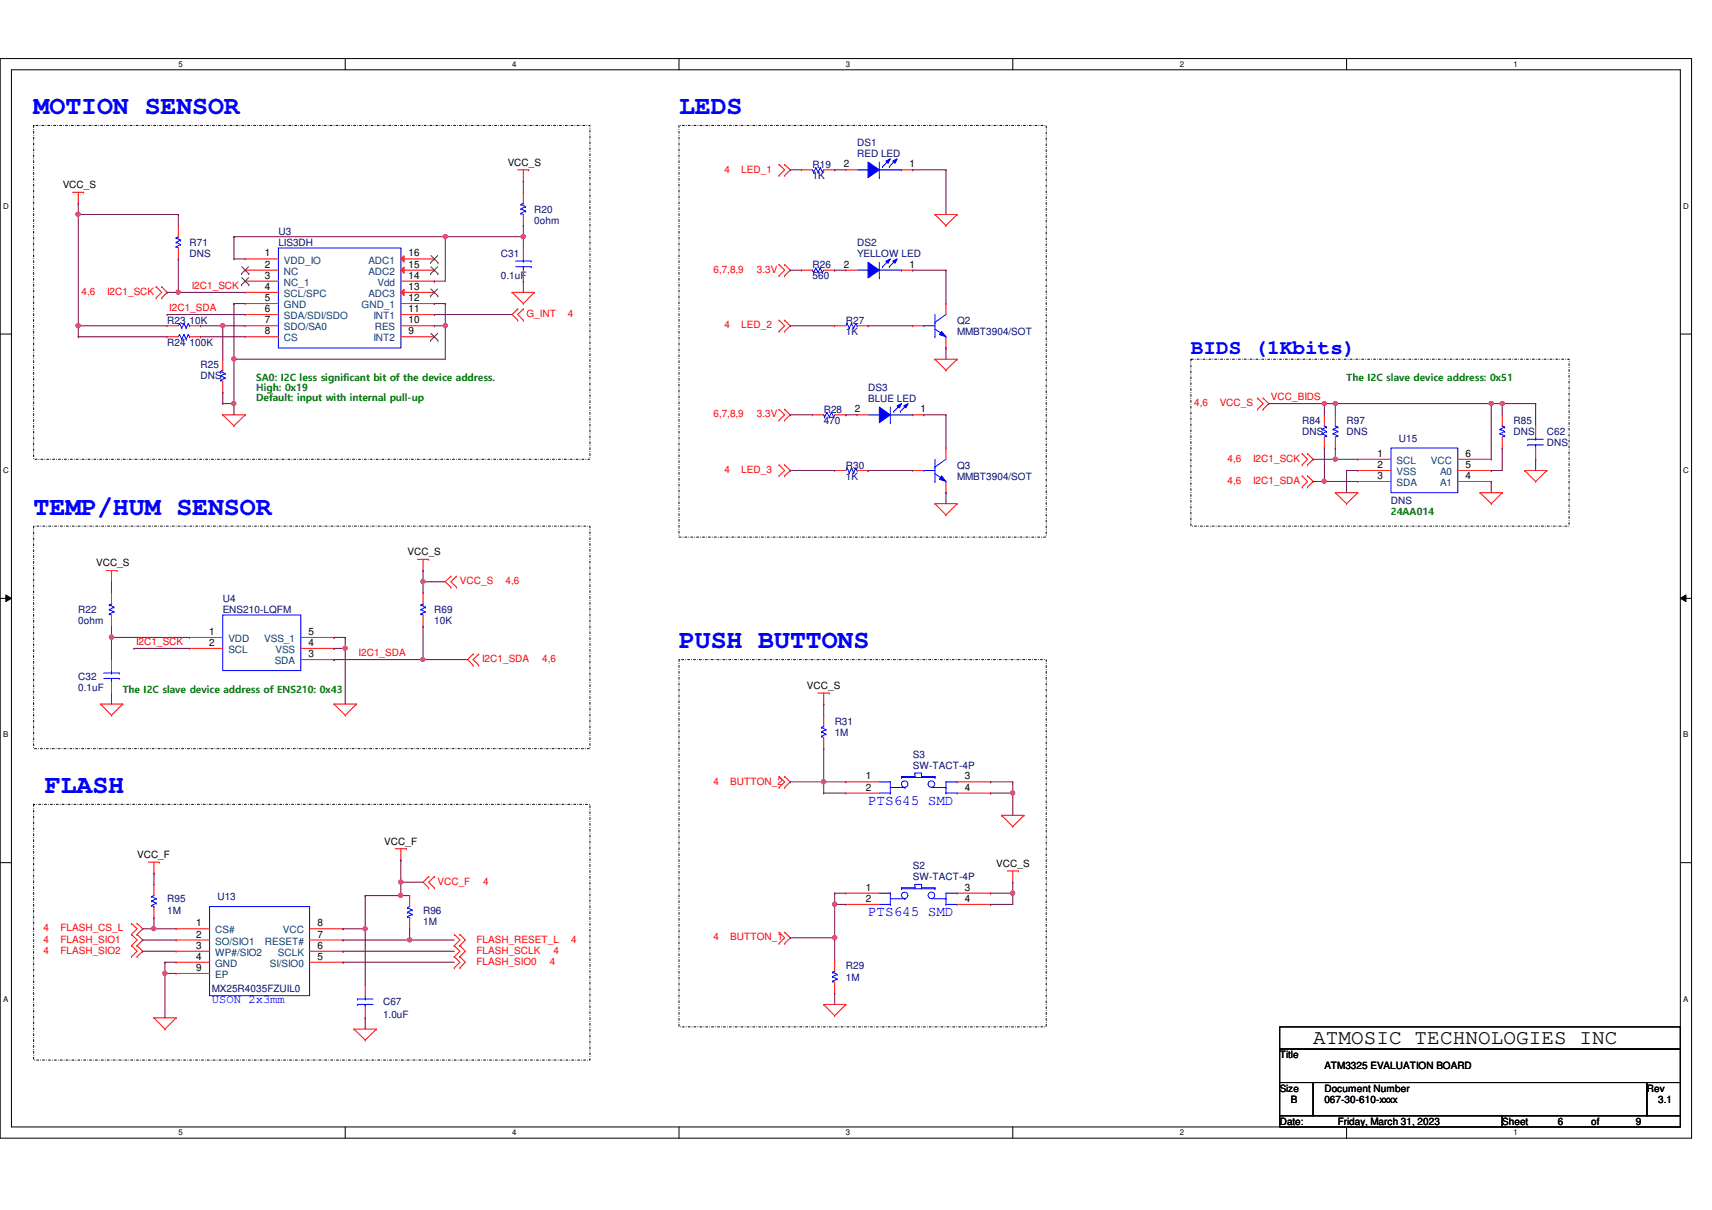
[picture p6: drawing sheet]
<svg xmlns="http://www.w3.org/2000/svg" width="297mm" height="210mm" viewBox="0 0 297 210" stroke-linecap="round" stroke-linejoin="round" font-family="sans-serif">
<path d="M0 10.2h293.5v187.2h-293.5zM2 12.1h289.5v183.4h-289.5z" fill="none" stroke="#000" stroke-width=".17"/>
<g fill="#fff">
<path d="M30.9 10.4h.8v1.5h-.8z"/>
<path d="M30.9 195.7h.8v1.5h-.8z"/>
</g>
<path d="M59.9 10.2v1.9M59.9 195.5v1.9" fill="none" stroke="#000" stroke-width=".17"/>
<g fill="#fff">
<path d="M88.9 10.4h.7v1.5h-.7z"/>
<path d="M88.9 195.7h.7v1.5h-.7z"/>
</g>
<path d="M117.8 10.2v1.9M117.8 195.5v1.9" fill="none" stroke="#000" stroke-width=".17"/>
<g fill="#fff">
<path d="M146.8 10.4h.7v1.5h-.7z"/>
<path d="M146.8 195.7h.7v1.5h-.7z"/>
</g>
<path d="M175.7 10.2v1.9M175.7 195.5v1.9" fill="none" stroke="#000" stroke-width=".17"/>
<g fill="#fff">
<path d="M204.7 10.4h.7v1.5h-.7z"/>
<path d="M204.7 195.7h.7v1.5h-.7z"/>
</g>
<path d="M233.6 10.2v1.9M233.6 195.5v1.9" fill="none" stroke="#000" stroke-width=".17"/>
<g fill="#fff">
<path d="M262.6 10.4h.8v1.5h-.8z"/>
<path d="M262.6 195.7h.8v1.5h-.8z"/>
<path d="M.5 35h1v1.5h-1z"/>
<path d="M292.1 35h.9v1.5h-.9z"/>
<path d="M.5 80.9h1v1.5h-1z"/>
<path d="M292.1 80.9h.9v1.5h-.9z"/>
</g>
<path d="M0 58h2M291.5 58h2" fill="none" stroke="#000" stroke-width=".17"/>
<g fill="#fff">
<path d="M.5 126.7h.9v1.5h-.9z"/>
<path d="M292.1 126.7h.8v1.5h-.8z"/>
</g>
<path d="M0 103.8h2M1 103.2l1 .6-1 .6zM291.5 103.8l1-.6v1.2zM291.5 103.8h2" fill="none" stroke="#000" stroke-width=".17"/>
<path d="M1 103.2l1 .6-1 .6zM291.5 103.8l1-.6v1.2z" fill="#000"/>
<g fill="#fff">
<path d="M.5 172.6h.9v1.5h-.9z"/>
<path d="M292.1 172.6h.8v1.5h-.8z"/>
</g>
<path d="M0 149.6h2M291.5 149.6h2M222 178.1h69.5v3.9h-69.5zM222 182h69.5v5.8h-69.5zM222 187.8h5.8v5.7h-5.8zM222 193.5h38.6v2h-38.6zM227.8 187.8h57.9v5.7h-57.9zM260.6 193.5h30.9v2h-30.9zM285.7 187.8h5.8v5.7h-5.8z" fill="none" stroke="#000" stroke-width=".17"/>
<path d="M5.8 21.8h96.6v57.9h-96.6zM117.8 21.8h63.7v71.4h-63.7zM206.6 62.3h65.6v29h-65.6zM5.8 91.3h96.6v38.6h-96.6zM117.8 114.4h63.7v63.7h-63.7zM5.8 139.5h96.6v44.4h-96.6z" fill="none" stroke="#000" stroke-width=".17" stroke-dasharray=".3 .3 0 .3"/>
<g fill="none" stroke="#f00" stroke-width=".17">
<path d="M12.6 33.4h1.9M13.6 35.3h.1M13.6 33.4v1.9M14.5 33.4h.1M89.8 29.5h1.9M90.8 31.4h.1M90.8 29.5v1.9M91.7 29.5h.1M135.2 28.5h.1M135.2 30.4h.1M135.2 28.5l.9 1-.9 .9M136.1 30.4h.1"/>
<path d="M136.1 28.5h.1M136.1 28.5l1 1-1 .9M162.2 37.2h.1M162.2 37.2h3.9M162.2 37.2l1.9 1.9M164.1 39.1h.1M166.1 37.2h.1M166.1 37.2l-2 1.9M27.1 49.7h.1M27.1 51.7h.1M27.1 49.7l1 1-1 1M28.1 51.7h.1"/>
<path d="M28.1 49.7h.1M28.1 49.7l.9 1-.9 1M88.9 50.7h.1M88.9 50.7h3.8M88.9 50.7l1.9 2M89.8 55.5h.1M89.8 53.6h.1M89.8 53.6l-.9 1 .9 .9M90.8 52.7h.1M90.8 53.6h.1M90.8 55.5h.1M90.8 53.6l-1 1 1 .9"/>
<path d="M92.7 50.7h.1M92.7 50.7l-1.9 2M135.2 45.9h.1M135.2 47.8h.1M135.2 55.5h.1M135.2 57.5h.1M135.2 45.9l.9 1-.9 .9M135.2 55.5l.9 1-.9 1M136.1 47.8h.1M136.1 45.9h.1M136.1 57.5h.1M136.1 55.5h.1"/>
<path d="M136.1 45.9l1 1-1 .9M136.1 55.5l1 1-1 1M38.6 72h.1M38.6 68.1h.1M38.6 62.3h.1M38.6 72h3.9M38.6 72l2 1.9M38.6 62.3v1.9M38.6 66.2v1.9M40.6 73.9h.1M42.5 72h.1M42.5 72l-1.9 1.9"/>
<path d="M135.2 71h.1M135.2 72.9h.1M135.2 71l.9 1-.9 .9M136.1 72.9h.1M136.1 71h.1M136.1 71l1 1-1 .9M162.2 62.3h.1M162.2 62.3h3.9M162.2 62.3l1.9 1.9M164.1 64.2h.1M166.1 62.3h.1M166.1 62.3l-2 1.9"/>
<path d="M218.2 69h.1M218.2 71h.1M218.2 69l1 1-1 1M219.2 71h.1M219.2 69h.1M219.2 69l.9 1-.9 1M225.9 78.7h.1M225.9 78.7l1 1-1 .9M226.9 78.7h.1M226.9 78.7l.9 1-.9 .9M231.7 77.7h.1M231.7 72h.1"/>
<path d="M231.7 72v1.9M231.7 75.8v1.9M18.4 99h1.9M19.3 99v1.9M20.3 99h.1M72.4 97h2M73.4 99h.1M73.4 97v2M74.4 97h.1M78.2 99.9h.1M78.2 99.9l-.9 1 .9 1M79.2 99.9h.1"/>
<path d="M79.2 99.9l-1 1 1 1M135.2 80.6h.1M135.2 82.5h.1M135.2 80.6l.9 1-.9 .9M136.1 82.5h.1M136.1 80.6h.1M136.1 80.6l1 1-1 .9M162.2 87.4h.1M162.2 87.4h3.9M162.2 87.4l1.9 1.9M164.1 89.3h.1M166.1 87.4h.1"/>
<path d="M166.1 87.4l-2 1.9M225.9 80.6h.1M225.9 82.5h.1M225.9 84.5h.1M225.9 82.5l1 1-1 1M226.9 80.6h.1M226.9 84.5h.1M226.9 82.5h.1M226.9 82.5l.9 1-.9 1M231.7 85.5h.1M231.7 85.5h3.9M231.7 85.5l1.9 1.9"/>
<path d="M233.6 87.4h.1M235.6 85.5h.1M235.6 85.5l-2 1.9M256.8 85.5h.1M256.8 85.5h3.8M256.8 85.5l1.9 1.9M258.7 87.4h.1M260.6 85.5h.1M260.6 85.5l-1.9 1.9M264.5 81.6h.1M264.5 81.6h3.9M264.5 81.6l1.9 1.9"/>
<path d="M266.4 83.5h.1M268.4 81.6h.1M268.4 81.6l-2 1.9M19.3 100.9h.1M78.2 101.9h.1M79.2 101.9h.1M82.1 115.4h.1M82.1 113.5h.1M82.1 113.5l-1 .9 1 1M83.1 113.5h.1M83.1 115.4h.1M83.1 113.5l-1 .9 1 1"/>
<path d="M17.4 122.1h.1M17.4 122.1h3.9M17.4 122.1l1.9 2M19.3 124.1h.1M21.3 122.1h.1M21.3 122.1l-2 2M58 122.1h.1M58 122.1h3.8M58 122.1l1.9 2M59.9 124.1h.1M61.8 122.1h.1M61.8 122.1l-1.9 2"/>
<path d="M135.2 134.7h.1M135.2 136.6h.1M135.2 134.7l.9 .9-.9 1M136.1 136.6h.1M136.1 134.7h.1M136.1 134.7l1 .9-1 1M141.9 120.2h2M142.9 122.1h.1M142.9 120.2v1.9M143.9 120.2h.1M25.7 149.6h1.9M26.7 151.5h.1"/>
<path d="M26.7 149.6v1.9M27.6 149.6h.1M68.6 147.2h1.9M69.6 149.2h.1M69.6 147.2v2M70.5 147.2h.1M74.4 154h.1M74.4 152.1h.1M74.4 152.1l-1 .9 1 1M75.3 152.1h.1M75.3 154h.1M75.3 152.1l-.9 .9 .9 1"/>
<path d="M173.8 141.4h.1M173.8 141.4h3.9M173.8 141.4l1.9 2M174.7 151.1h2M175.7 143.4h.1M175.7 153h.1M175.7 151.1v1.9M176.7 151.1h.1M177.7 141.4h.1M177.7 141.4l-2 2M22.8 160.2h.1M22.8 162.1h.1"/>
<path d="M22.8 164h.1M22.8 165.9h.1M22.8 160.2l1 .9-1 1M22.8 162.1l1 1-1 .9M22.8 164l1 1-1 .9M23.8 162.1h.1M23.8 160.2h.1M23.8 164h.1M23.8 165.9h.1M23.8 160.2l1 .9-1 1M23.8 162.1l1 1-1 .9M23.8 164l1 1-1 .9"/>
<path d="M26.7 176.6h.1M26.7 176.6h3.9M26.7 176.6l1.9 1.9M28.6 178.5h.1M30.6 176.6h.1M30.6 176.6l-2 1.9M61.4 178.5h.1M61.4 178.5h3.9M61.4 178.5l2 1.9M63.4 176.6h.1M63.4 170.8h.1M63.4 170.8v1.9"/>
<path d="M63.4 174.7v1.9M65.3 178.5h.1M65.3 178.5l-1.9 1.9M78.8 164h.1M78.8 162.1h.1M78.8 165.9h.1M78.8 167.9h.1M78.8 162.1l1 1-1 .9M78.8 164l1 1-1 .9M78.8 165.9l1 1-1 1M79.8 164h.1M79.8 162.1h.1"/>
<path d="M79.8 165.9h.1M79.8 167.9h.1M79.8 162.1l.9 1-.9 .9M79.8 164l.9 1-.9 .9M79.8 165.9l.9 1-.9 1M135.2 161.7h.1M135.2 163.7h.1M135.2 161.7l.9 1-.9 1M136.1 163.7h.1M136.1 161.7h.1M136.1 161.7l1 1-1 1M142.9 174.2h.1"/>
<path d="M142.9 174.2h3.9M142.9 174.2l1.9 2M144.8 176.2h.1M146.8 174.2h.1M146.8 174.2l-2 2M63.4 180.4h.1"/>
</g>
<g fill="none" stroke="#00f" stroke-width=".17">
<path d="M148.7 29.5h1.9M150.6 29.5h.1M152.6 30.8h.1M152.6 28.1v2.7M152.6 29.5h3.8M156.4 29.5h.1M38.3 66h.1M38.3 65.2h.1M38.3 64.4h.1M38.3 66l.3 .2M38.3 65.2l.8 .4M38.3 64.4l.8 .4"/>
<path d="M38.6 64.2h.1M38.6 64.2l-.3 .2M39.1 65.6h.1M39.1 64.8h.1M39.1 65.6l-.8 .4M39.1 64.8l-.8 .4M231.3 75.2h.1M231.3 74.5h.1M231.3 75.2l.8 .4M231.3 74.5l.8 .3M231.7 73.9h.1M231.7 73.9l.4 .2"/>
<path d="M232.1 75.6h.1M232.1 74.8h.1M232.1 74.1h.1M232.1 75.6l-.4 .2M232.1 74.8l-.8 .4M232.1 74.1l-.8 .4M62 173.3h.1M62 174.2h.1M62 173.3h2.7M62 174.2h2.7M63.4 174.2h.1M63.4 173.3h.1"/>
<path d="M63.4 172.7v.6M63.4 174.2v.5"/>
</g>
<path d="M150.6 28.1l2 1.4-2 1.3z" fill-rule="evenodd" fill="#00f"/>
<path d="M150.6 28.1l2 1.4-2 1.3z" fill="none" stroke="#00f" stroke-width=".17"/>
<path d="M154.9 27.9l.8-.3-.4 .7z" fill-rule="evenodd" fill="#00f"/>
<path d="M154.9 27.9l.8-.3-.4 .7z" fill="none" stroke="#00f" stroke-width=".17"/>
<path d="M153.7 27.9l.8-.3-.4 .7z" fill-rule="evenodd" fill="#00f"/>
<g fill="none" stroke="#00f" stroke-width=".17">
<path d="M153.1 28.9h.1M153.7 27.9l.8-.3-.4 .7zM154.3 28.9h.1M154.3 27.7l-1.2 1.2M155.4 27.7l-1.1 1.2M162.2 79.7v3.8M164.1 79.7l-1.9 1.3M160.3 81.6h.1M160.3 81.6h1.9M162.2 81h.1M162.2 83.5h.1M162.2 82.2l1.9 1.3"/>
<path d="M164.1 83.5h.1"/>
</g>
<path d="M146.8 29.5h.1M146.8 29.5h1.9M156.4 29.5h2M158.4 29.5h.1" fill="none" stroke="#f00" stroke-width=".17"/>
<path d="M163.4 82.5l.7 1-1.1-.4z" fill="#00f"/>
<path d="M148.7 46.9h1.9M150.6 46.9h.1M152.6 48.2h.1M152.6 45.5v2.7M152.6 46.9h3.8M156.4 46.9h.1M163.4 82.5l.7 1-1.1-.4z" fill="none" stroke="#00f" stroke-width=".17"/>
<path d="M164.1 77.7h.1M164.1 77.7v2M158.4 81.6h.1M158.4 81.6h1.9M164.1 85.5h.1M164.1 83.5v2" fill="none" stroke="#f00" stroke-width=".17"/>
<path d="M150.6 45.5l2 1.4-2 1.3z" fill-rule="evenodd" fill="#00f"/>
<path d="M150.6 45.5l2 1.4-2 1.3z" fill="none" stroke="#00f" stroke-width=".17"/>
<path d="M154.9 45.3l.8-.4-.4 .8z" fill-rule="evenodd" fill="#00f"/>
<path d="M154.9 45.3l.8-.4-.4 .8z" fill="none" stroke="#00f" stroke-width=".17"/>
<path d="M153.7 45.3l.8-.4-.4 .8z" fill-rule="evenodd" fill="#00f"/>
<g fill="none" stroke="#00f" stroke-width=".17">
<path d="M153.1 46.3h.1M153.7 45.3l.8-.4-.4 .8zM154.3 46.3h.1M154.3 45.1l-1.2 1.2M155.4 45.1l-1.1 1.2M160.3 56.5h.1M160.3 56.5h1.9M162.2 55.9h.1M162.2 58.4h.1M162.2 57.1l1.9 1.3M162.2 54.6v3.8M164.1 58.4h.1"/>
<path d="M164.1 54.6l-1.9 1.3M265.1 77.2h.1M265.1 76.2h.1M265.1 77.2h2.7M265.1 76.2h2.7M266.4 76.2h.1M266.4 77.2h.1M266.4 75.8v.4M266.4 77.2v.5M144.4 170.2h.1M144.4 169.4h.1M144.4 168.7h.1"/>
<path d="M144.4 170.2l.4 .2M144.4 169.4l.8 .4M144.4 168.7l.8 .3M144.8 168.5h.1M144.8 168.5l-.4 .2M145.2 169.8h.1M145.2 169h.1M145.2 169.8l-.8 .4M145.2 169l-.8 .4"/>
</g>
<path d="M146.8 46.9h.1M146.8 46.9h1.9M156.4 46.9h2M158.4 46.9h.1M266.4 73.9h.1M266.4 79.7h.1M266.4 73.9v1.9M266.4 77.7v2M144.8 172.3h.1M144.8 166.5h.1M144.8 166.5v2M144.8 170.4v1.9" fill="none" stroke="#f00" stroke-width=".17"/>
<path d="M163.4 57.5l.7 .9-1.1-.4z" fill="#00f"/>
<g fill="none" stroke="#00f" stroke-width=".17">
<path d="M48.3 43h21.3v17.4h-21.3zM163.4 57.5l.7 .9-1.1-.4zM142.9 72h.1M142.9 72l.2 .3M143.1 72.3h.1M143.5 71.5h.1M143.5 71.5l.4 .8M143.5 71.5l-.4 .8M143.9 72.3h.1M144.3 71.5h.1M144.3 71.5l.3 .8M144.3 71.5l-.4 .8"/>
<path d="M144.6 72.3h.1M144.8 72l-.2 .3M36.4 157.3h17.3v15.4h-17.3z"/>
</g>
<g fill="none" stroke="#f00" stroke-width=".17">
<path d="M42.5 44.9h.1M42.5 46.9h.1M42.5 48.8h.1M42.5 50.7h.1M42.5 52.7h.1M42.5 54.6h.1M42.5 56.5h.1M42.5 58.4h.1M42.5 56.5h5.8M42.5 44.9h5.8M42.5 46.9h5.8M42.5 48.8h5.8"/>
<path d="M42.5 50.7h5.8M42.5 52.7h5.8M42.5 54.6h5.8M42.5 58.4h5.8M69.6 56.5h5.7M69.6 52.7h5.7M69.6 54.6h5.7M69.6 58.4h5.7M75.3 58.4h.1M75.3 56.5h.1M75.3 54.6h.1M75.3 52.7h.1"/>
<path d="M158.4 56.5h.1M158.4 56.5h1.9M164.1 52.7h.1M164.1 52.7v1.9M164.1 58.4v2M141 72h.1M141 72h1.9M144.8 72h2M146.8 72h.1M164.1 60.4h.1M30.6 161.1h.1M30.6 163.1h.1"/>
<path d="M30.6 165h.1M30.6 166.9h.1M30.6 168.9h.1M30.6 161.1h5.8M30.6 163.1h5.8M30.6 165h5.8M30.6 166.9h5.8M30.6 168.9h5.8M53.7 161.1h5.8M53.7 163.1h5.8M53.7 165h5.8M53.7 166.9h5.8"/>
<path d="M59.5 166.9h.1M59.5 165h.1M59.5 163.1h.1M59.5 161.1h.1"/>
</g>
<path d="M41.9 47.5h.1M41.9 49.4h.1M41.9 46.3l1.3 1.2M41.9 48.2l1.3 1.2M43.1 46.3l-1.2 1.2M43.1 48.2l-1.2 1.2M43.2 47.5h.1M43.2 49.4h.1M74.7 59.1h.1M74.8 57.8l1.2 1.3M75.9 57.8l-1.2 1.3M76 59.1h.1" fill="none" stroke="#7f4000" stroke-width=".17"/>
<path d="M69.6 50.7l.5-.5v1.1z" fill="#f00"/>
<path d="M69.6 50.7l.5-.5v1.1zM69.6 50.7h5.7M69.6 48.8h5.7M75.3 50.7h.1M75.3 48.8h.1" fill="none" stroke="#f00" stroke-width=".17"/>
<path d="M74.7 51.4h.1M74.8 50.1l1.2 1.3M75.9 50.1l-1.2 1.3M76 51.4h.1" fill="none" stroke="#7f4000" stroke-width=".17"/>
<path d="M69.6 46.9l.5-.6v1.1z" fill="#f00"/>
<path d="M69.6 46.9l.5-.6v1.1zM69.6 46.9h5.7M75.3 46.9h.1" fill="none" stroke="#f00" stroke-width=".17"/>
<path d="M74.7 47.5h.1M74.8 46.3l1.2 1.2M75.9 46.3l-1.2 1.2M76 47.5h.1" fill="none" stroke="#7f4000" stroke-width=".17"/>
<path d="M69.6 44.9l.5-.5v1.1z" fill="#f00"/>
<g fill="none" stroke="#f00" stroke-width=".17">
<path d="M139.1 29.5h.1M139.1 29.5h1.9M142.9 29.5h1.9M144.8 29.5h.1M69.6 44.9l.5-.5v1.1zM69.6 44.9h5.7M75.3 44.9h.1M90.8 43h.1M90.8 48.8h.1M90.8 43v1.9M90.8 46.9v1.9M139.1 46.9h.1"/>
<path d="M139.1 46.9h1.9M142.9 46.9h1.9M144.8 46.9h.1M144.8 56.5h.1M144.8 56.5h2M148.7 56.5h1.9M150.6 56.5h.1M229.8 77.7h.1M229.8 72h.1M229.8 72v1.9M229.8 75.8v1.9M235.6 79.7h.1"/>
<path d="M235.6 79.7h5.7M252.9 79.7h5.8M258.7 79.7h.1M260.6 77.7h.1M260.6 72h.1M260.6 72v1.9M260.6 75.8v1.9M144.8 81.6h.1M144.8 81.6h2M148.7 81.6h1.9M150.6 81.6h.1M235.6 81.6h.1"/>
<path d="M235.6 83.5h.1M235.6 81.6h5.7M235.6 83.5h5.7M252.9 81.6h5.8M252.9 83.5h5.8M258.7 83.5h.1M258.7 81.6h.1M19.3 108.6h.1M19.3 102.8h.1M19.3 114.4h.1M19.3 102.8v2M19.3 106.7v1.9"/>
<path d="M19.3 114.4v1.9M19.3 118.3v1.9M19.3 120.2h.1M71.1 155.4h.1M71.1 155.4v1.9M71.1 159.2v1.9M71.1 161.1h.1"/>
</g>
<path d="M74.7 45.6h.1M74.8 44.3l1.2 1.3M75.9 44.3l-1.2 1.3M76 45.6h.1" fill="none" stroke="#7f4000" stroke-width=".17"/>
<g fill="none" stroke="#00f" stroke-width=".17">
<path d="M141 29.5h.1M141 29.5l.2 .4M141.2 29.9h.1M141.6 29.1h.1M141.6 29.1l.3 .8M141.6 29.1l-.4 .8M141.9 29.9h.1M142.3 29.1h.1M142.3 29.1l.4 .8M142.3 29.1l-.4 .8M142.7 29.9h.1M142.9 29.5l-.2 .4"/>
<path d="M89.4 46.3h2.8M89.4 45.3h2.8M90.8 45.3h.1M90.8 46.3h.1M90.8 44.9v.4M90.8 46.3v.6M92.2 46.3h.1M92.2 45.3h.1M141 46.9h.1M141 46.9l.2 .3M141.2 47.2h.1M141.6 46.5h.1"/>
<path d="M141.6 46.5l.3 .7M141.6 46.5l-.4 .7M141.9 47.2h.1M142.3 46.5h.1M142.3 46.5l.4 .7M142.3 46.5l-.4 .7M142.7 47.2h.1M142.9 46.9l-.2 .3M147 56.1h.1M147 56.1l-.2 .4M147 56.1l.4 .8M147.4 56.9h.1"/>
<path d="M147.7 56.1h.1M147.7 56.1l-.3 .8M147.7 56.1l.4 .8M148.1 56.9h.1M148.5 56.1h.1M148.5 56.1l-.4 .8M148.5 56.1l.2 .4M148.7 56.5h.1M150.6 72h2M152.6 72h.1M154.5 73.3h.1M154.5 70.6v2.7"/>
<path d="M154.5 72h3.9M158.4 72h.1M229.4 75.2h.1M229.4 74.5h.1M229.4 75.2l.8 .4M229.4 74.5l.8 .3M229.8 73.9h.1M229.8 73.9l.4 .2M230.2 75.6h.1M230.2 74.8h.1M230.2 74.1h.1M230.2 75.6l-.4 .2"/>
<path d="M230.2 74.8l-.8 .4M230.2 74.1l-.8 .4M241.3 77.7h11.6v7.8h-11.6zM260.3 75.2h.1M260.3 74.5h.1M260.3 75.2l.8 .4M260.3 74.5l.8 .3M260.6 73.9h.1M260.6 73.9l.5 .2M261.1 75.6h.1M261.1 74.8h.1M261.1 74.1h.1"/>
<path d="M261.1 75.6l-.5 .2M261.1 74.8l-.8 .4M261.1 74.1l-.8 .4M147 81.2h.1M147 81.2l-.2 .4M147 81.2l.4 .8M147.4 82h.1M147.7 81.2h.1M147.7 81.2l-.3 .8M147.7 81.2l.4 .8M148.1 82h.1M148.5 81.2h.1"/>
<path d="M148.5 81.2l-.4 .8M148.5 81.2l.2 .4M148.7 81.6h.1M18 117.7h2.7M18 116.8h2.7M19 106.5h.1M19 105.7h.1M19 104.9h.1M19 106.5l.3 .2M19 105.7l.8 .4M19 104.9l.8 .4M19.3 104.8h.1"/>
<path d="M19.3 116.8h.1M19.3 117.7h.1M19.3 104.8l-.3 .1M19.3 116.3v.5M19.3 117.7v.6M19.8 106.1h.1M19.8 105.3h.1M19.8 106.1l-.8 .4M19.8 105.3l-.8 .4M20.7 117.7h.1M20.7 116.8h.1M70.7 157.5h.1"/>
<path d="M70.7 158.2h.1M70.7 159h.1M70.7 157.5l.8 .4M70.7 158.2l.8 .4M70.7 159l.4 .2M71.1 159.2h.1M71.1 157.3l-.4 .2M71.5 157.9h.1M71.5 158.6h.1M71.5 157.9l-.8 .3M71.5 158.6l-.8 .4"/>
</g>
<path d="M152.6 70.6l1.9 1.4-1.9 1.3z" fill-rule="evenodd" fill="#00f"/>
<path d="M152.6 70.6l1.9 1.4-1.9 1.3z" fill="none" stroke="#00f" stroke-width=".17"/>
<path d="M156.8 70.4l.8-.4-.4 .8z" fill-rule="evenodd" fill="#00f"/>
<path d="M156.8 70.4l.8-.4-.4 .8z" fill="none" stroke="#00f" stroke-width=".17"/>
<path d="M155.7 70.4l.7-.4-.4 .8z" fill-rule="evenodd" fill="#00f"/>
<g fill="none" stroke="#00f" stroke-width=".17">
<path d="M90.4 37h.1M90.4 36.2h.1M90.4 35.5h.1M90.4 37l.4 .2M90.4 36.2l.8 .4M90.4 35.5l.8 .4M90.8 35.3h.1M90.8 35.3l-.4 .2M91.2 36.6h.1M91.2 35.9h.1M91.2 36.6l-.8 .4M91.2 35.9l-.8 .3"/>
<path d="M30.6 42.8h.1M30.6 42h.1M30.6 41.3h.1M30.6 42.8l.3 .2M30.6 42l.7 .4M30.6 41.3l.7 .4M30.9 41.1h.1M30.9 41.1l-.3 .2M31.2 56.1h.1M31.2 58h.1M31.2 56.1l-.3 .4M31.2 56.1l.3 .8"/>
<path d="M31.2 58l-.3 .4M31.2 58l.3 .8M31.3 42.4h.1M31.3 41.7h.1M31.3 42.4l-.7 .4M31.3 41.7l-.7 .3M31.5 56.9h.1M31.5 58.8h.1M31.9 56.1h.1M31.9 58h.1M31.9 56.1l-.4 .8M31.9 56.1l.4 .8"/>
<path d="M31.9 58l-.4 .8M31.9 58l.4 .8M32.3 56.9h.1M32.3 58.8h.1M32.7 56.1h.1M32.7 58h.1M32.7 56.1l-.4 .8M32.7 56.1l.2 .4M32.7 58l-.4 .8M32.7 58l.2 .4M32.9 56.5h.1M32.9 58.4h.1"/>
<path d="M155.1 71.4h.1M155.7 70.4l.7-.4-.4 .8zM156.2 71.4h.1M156.2 70.2l-1.1 1.2M157.4 70.2l-1.2 1.2M38.6 106.7h13.6v9.6h-13.6zM73 106.5h.1M73 105.7h.1M73 104.9h.1M73 106.5l.4 .2M73 105.7l.8 .4M73 104.9l.8 .4"/>
<path d="M73.4 104.8h.1M73.4 104.8l-.4 .1M73.8 106.1h.1M73.8 105.3h.1M73.8 106.1l-.8 .4M73.8 105.3l-.8 .4M142.5 127.7h.1M142.5 127h.1M142.5 126.2h.1M142.5 127.7l.4 .2M142.5 127l.8 .3M142.5 126.2l.8 .4"/>
<path d="M142.9 126h.1M142.9 126l-.4 .2M143.3 127.3h.1M143.3 126.6h.1M143.3 127.3l-.8 .4M143.3 126.6l-.8 .4M152.6 135.6h1.9M152.6 137.6h1.9M154.5 135.6h.1M154.5 137.6h.1M154.5 135.6v2M154.5 136.6h2.5"/>
<path d="M156.4 134.7h.1M156.4 134.9h.1M156.4 134.7v.2M156.4 134.9h5.8M156.4 134.7h2.3M157 136.6h.1M158.7 134.1h.1M158.7 134.7h.1M158.7 134.1v.6M158.7 134.1h1.2M159.9 134.7h.1M159.9 134.1h.1"/>
<path d="M159.9 134.1v.6M159.9 134.7h2.3M161.6 136.6h2.5M162.2 134.9h.1M162.2 134.7h.1M162.2 134.7v.2M164.1 137.6h.1M164.1 136.6h.1M164.1 137.6h2M166.1 135.6h.1M166.1 137.6h.1M166.1 135.6h-2v2"/>
<path d="M26.3 155.5h.1M26.3 156.3h.1M26.3 157.1h.1M26.3 155.5l.8 .4M26.3 156.3l.8 .4M26.3 157.1l.4 .2M26.7 157.3h.1M26.7 155.4l-.4 .1M27.1 155.9h.1M27.1 156.7h.1M27.1 155.9l-.8 .4M27.1 156.7l-.8 .4"/>
<path d="M152.6 154.9h1.9M152.6 156.9h1.9M154.5 154.9h.1M154.5 156.9h.1M154.5 155.9h2.5M154.5 154.9v2M156.4 154h.1M156.4 154.2h.1M156.4 154.2h5.8M156.4 154h2.3M156.4 154v.2M157 155.9h.1"/>
<path d="M158.7 153.4h.1M158.7 154h.1M158.7 153.4h1.2M158.7 153.4v.6M159.9 154h.1M159.9 153.4h.1M159.9 154h2.3M159.9 153.4v.6M161.6 155.9h2.5M162.2 154.2h.1M162.2 154h.1M162.2 154v.2"/>
<path d="M164.1 156.9h.1M164.1 155.9h.1M164.1 156.9h2M166.1 154.9h.1M166.1 156.9h.1M166.1 154.9h-2v2"/>
<circle cx="157" cy="136" r=".56"/>
<circle cx="161.6" cy="136" r=".56"/>
<circle cx="157" cy="155.3" r=".56"/>
<circle cx="161.6" cy="155.3" r=".56"/>
</g>
<g fill="none" stroke="#f00" stroke-width=".17">
<path d="M30.9 39.1h.1M30.9 39.1v2M90.8 39.1h.1M90.8 33.4h.1M90.8 33.4v1.9M90.8 37.2v1.9M29 56.5h.1M29 58.4h.1M29 56.5h1.9M29 58.4h1.9M30.9 44.9h.1M30.9 43v1.9"/>
<path d="M32.9 56.5h1.9M32.9 58.4h1.9M34.8 56.5h.1M34.8 58.4h.1M148.7 72h.1M148.7 72h1.9M158.4 72h1.9M160.3 72h.1M32.9 110.6h.1M32.9 112.5h.1M32.9 110.6h5.7M32.9 112.5h5.7"/>
<path d="M52.2 110.6h5.8M52.2 112.5h5.8M52.2 114.4h5.8M58 114.4h.1M58 112.5h.1M58 110.6h.1M73.4 108.6h.1M73.4 102.8h.1M73.4 102.8v2M73.4 106.7v1.9M142.9 129.9h.1M142.9 124.1h.1"/>
<path d="M142.9 124.1v1.9M142.9 127.9v2M146.8 135.6h.1M146.8 137.6h.1M146.8 135.6h5.8M146.8 137.6h5.8M166.1 135.6h5.8M166.1 137.6h5.8M171.9 135.6h.1M171.9 137.6h.1M26.7 153.4h.1M26.7 159.2h.1"/>
<path d="M26.7 153.4v2M26.7 157.3v1.9M146.8 154.9h.1M146.8 156.9h.1M146.8 154.9h5.8M146.8 156.9h5.8M166.1 154.9h5.8M166.1 156.9h5.8M171.9 154.9h.1M171.9 156.9h.1"/>
</g>
<g fill="none" stroke="#7f0040" stroke-width=".17">
<path d="M90.8 31.4h.1M90.8 31.4v2M137.1 29.5h.1M137.1 29.5h2M144.8 29.5h.1M144.8 29.5h2M158.4 29.5h.1M158.4 29.5h5.7M164.1 29.5h.1M164.1 29.5v7.7M73.4 99h.1M73.4 99v1.9"/>
<path d="M19.3 100.9h.1M19.3 100.9v1.9M73.4 100.9h.1M73.4 100.9h3.9"/>
</g>
<circle cx="73.4" cy="100.9" r=".38" fill="#f0f"/>
<circle cx="73.4" cy="100.9" r=".38" fill="none" stroke="#f0f" stroke-width=".17"/>
<path d="M13.6 35.3h.1M13.6 35.3v1.9M73.4 100.9h.1M73.4 100.9v1.9" fill="none" stroke="#7f0040" stroke-width=".17"/>
<circle cx="13.6" cy="37.2" r=".37" fill="#f0f"/>
<circle cx="13.6" cy="37.2" r=".37" fill="none" stroke="#f0f" stroke-width=".17"/>
<path d="M13.6 37.2h.1M13.6 37.2v19.3M13.6 37.2h17.3M30.9 37.2h.1M30.9 37.2v1.9M90.8 39.1h.1M90.8 39.1v2M19.3 108.6h.1M19.3 108.6v2" fill="none" stroke="#7f0040" stroke-width=".17"/>
<circle cx="19.3" cy="110.5" r=".38" fill="#f0f"/>
<circle cx="19.3" cy="110.5" r=".38" fill="none" stroke="#f0f" stroke-width=".17"/>
<path d="M40.6 41.1h.1M40.6 41.1v3.8M40.6 41.1h36.7M73.4 108.6h.1M73.4 108.6v5.8" fill="none" stroke="#7f0040" stroke-width=".17"/>
<circle cx="77.3" cy="41" r=".37" fill="#f0f"/>
<circle cx="77.3" cy="41" r=".37" fill="none" stroke="#f0f" stroke-width=".17"/>
<path d="M77.3 41.1h.1M77.3 41.1v7.7M77.3 41.1h13.5M90.8 41.1h.1M90.8 41.1v1.9" fill="none" stroke="#7f0040" stroke-width=".17"/>
<circle cx="90.8" cy="41" r=".37" fill="#f0f"/>
<circle cx="90.8" cy="41" r=".37" fill="none" stroke="#f0f" stroke-width=".17"/>
<path d="M19.3 110.6h.1M19.3 110.6v3.8M19.3 110.6h13.6M23.2 112.5h.1M23.2 112.5h9.7M58 110.6h.1M58 112.5h.1M58 110.6h1.9M59.9 110.6h.1M59.9 110.6v1.9h-1.9" fill="none" stroke="#7f0040" stroke-width=".17"/>
<circle cx="59.9" cy="112.5" r=".37" fill="#f0f"/>
<circle cx="59.9" cy="112.5" r=".37" fill="none" stroke="#f0f" stroke-width=".17"/>
<path d="M30.9 44.9h.1M30.9 44.9v5.8M40.6 44.9h.1M40.6 44.9h1.9M58 114.4h.1M58 114.4h23.1M59.9 112.5h.1M59.9 112.5v9.6M73.4 114.4h.1" fill="none" stroke="#7f0040" stroke-width=".17"/>
<circle cx="73.4" cy="114.4" r=".37" fill="#f0f"/>
<circle cx="73.4" cy="114.4" r=".37" fill="none" stroke="#f0f" stroke-width=".17"/>
<g fill="none" stroke="#7f0040" stroke-width=".17">
<path d="M29 50.7h.1M29 50.7h13.5M30.9 50.7h.1M75.3 48.8h.1M75.3 48.8h2M90.8 48.8h.1M90.8 48.8v1.9M137.1 46.9h.1M137.1 46.9h2M144.8 46.9h.1M144.8 46.9h2M158.4 46.9h.1"/>
<path d="M158.4 46.9h5.7M164.1 46.9h.1M164.1 46.9v5.8"/>
</g>
<circle cx="30.9" cy="50.7" r=".37" fill="#f0f"/>
<circle cx="30.9" cy="50.7" r=".37" fill="none" stroke="#f0f" stroke-width=".17"/>
<path d="M40.6 52.7h.1M40.6 52.7v9.6M19.3 120.2h.1M19.3 120.2v1.9" fill="none" stroke="#7f0040" stroke-width=".17"/>
<circle cx="40.6" cy="62.3" r=".38" fill="#f0f"/>
<circle cx="40.6" cy="62.3" r=".38" fill="none" stroke="#f0f" stroke-width=".17"/>
<g fill="none" stroke="#7f0040" stroke-width=".17">
<path d="M13.6 56.5h.1M13.6 56.5h15.4M13.6 56.5v1.9M29 54.6h.1M29 54.6h13.5M40.6 52.7h.1M40.6 52.7h1.9M75.3 52.7h.1M75.3 54.6h.1M75.3 52.7h2M75.3 54.6h13.6M77.3 52.7h.1"/>
<path d="M77.3 52.7v3.8"/>
</g>
<circle cx="13.6" cy="56.5" r=".37" fill="#f0f"/>
<circle cx="13.6" cy="56.5" r=".37" fill="none" stroke="#f0f" stroke-width=".17"/>
<path d="M34.8 56.5h.1M34.8 56.5h7.7M38.6 56.5h.1M38.6 56.5v5.8" fill="none" stroke="#7f0040" stroke-width=".17"/>
<circle cx="38.7" cy="56.5" r=".37" fill="#f0f"/>
<circle cx="38.7" cy="56.5" r=".37" fill="none" stroke="#f0f" stroke-width=".17"/>
<path d="M75.3 56.5h.1M75.3 56.5h2M77.3 56.5h.1M77.3 56.5v5.8" fill="none" stroke="#7f0040" stroke-width=".17"/>
<circle cx="77.3" cy="56.5" r=".37" fill="#f0f"/>
<circle cx="77.3" cy="56.5" r=".37" fill="none" stroke="#f0f" stroke-width=".17"/>
<g fill="none" stroke="#7f0040" stroke-width=".17">
<path d="M13.6 58.4h.1M13.6 58.4h15.4M34.8 58.4h.1M34.8 58.4h7.7M137.1 56.5h.1M137.1 56.5h7.7M150.6 56.5h.1M150.6 56.5h7.8M40.6 62.3h.1M40.6 62.3h36.7M40.6 62.3v7.7M164.1 60.4h.1"/>
<path d="M164.1 60.4v1.9"/>
</g>
<circle cx="40.6" cy="70" r=".37" fill="#f0f"/>
<circle cx="40.6" cy="70" r=".37" fill="none" stroke="#f0f" stroke-width=".17"/>
<g fill="none" stroke="#7f0040" stroke-width=".17">
<path d="M38.6 68.1h.1M38.6 70h.1M38.6 68.1v1.9M38.6 70h2M40.6 70h.1M40.6 70v2M137.1 72h.1M137.1 72h3.9M146.8 72h.1M146.8 72h1.9M160.3 72h.1M160.3 72h3.8"/>
<path d="M164.1 72h.1M164.1 72v5.7M69.6 149.2h.1M69.6 149.2v3.8"/>
</g>
<circle cx="69.5" cy="153" r=".37" fill="#f0f"/>
<circle cx="69.5" cy="153" r=".37" fill="none" stroke="#f0f" stroke-width=".17"/>
<g fill="none" stroke="#7f0040" stroke-width=".17">
<path d="M137.1 81.6h.1M137.1 81.6h7.7M150.6 81.6h.1M150.6 81.6h7.8M26.7 151.5h.1M26.7 151.5v1.9M63.4 155.4h.1M63.4 155.4h7.7M63.4 155.4v5.7M69.6 153h.1M69.6 155.4h.1M69.6 153v2.4"/>
<path d="M69.6 153h3.8"/>
</g>
<circle cx="69.5" cy="155.3" r=".38" fill="#f0f"/>
<circle cx="69.5" cy="155.3" r=".38" fill="none" stroke="#f0f" stroke-width=".17"/>
<path d="M164.1 85.5h.1M164.1 85.5v1.9M26.7 159.2h.1M26.7 159.2v1.9M24.8 161.1h.1M24.8 161.1h5.8M26.7 161.1h.1" fill="none" stroke="#7f0040" stroke-width=".17"/>
<circle cx="26.7" cy="161.1" r=".37" fill="#f0f"/>
<circle cx="26.7" cy="161.1" r=".37" fill="none" stroke="#f0f" stroke-width=".17"/>
<path d="M59.5 161.1h.1M59.5 161.1h3.9" fill="none" stroke="#7f0040" stroke-width=".17"/>
<circle cx="63.3" cy="161.1" r=".37" fill="#f0f"/>
<circle cx="63.3" cy="161.1" r=".37" fill="none" stroke="#f0f" stroke-width=".17"/>
<path d="M24.8 163.1h.1M24.8 163.1h5.8M59.5 163.1h.1M59.5 163.1h19.3M63.4 161.1h.1M63.4 161.1v9.7M71.1 161.1h.1M71.1 163.1h.1M71.1 161.1v2" fill="none" stroke="#7f0040" stroke-width=".17"/>
<circle cx="71.1" cy="163" r=".37" fill="#f0f"/>
<circle cx="71.1" cy="163" r=".37" fill="none" stroke="#f0f" stroke-width=".17"/>
<path d="M24.8 165h.1M24.8 165h5.8M28.6 166.9h.1M28.6 168.9h.1M28.6 166.9v9.7M28.6 166.9h2M59.5 165h.1M59.5 166.9h.1M59.5 165h19.3M59.5 166.9h19.3" fill="none" stroke="#7f0040" stroke-width=".17"/>
<circle cx="28.6" cy="168.8" r=".37" fill="#f0f"/>
<circle cx="28.6" cy="168.8" r=".37" fill="none" stroke="#f0f" stroke-width=".17"/>
<path d="M137.1 135.6h.1M137.1 135.6h9.7M142.9 122.1h.1M142.9 129.9h.1M142.9 135.6h.1M142.9 122.1v2M142.9 129.9v7.7M28.6 168.9h.1M28.6 168.9h2M63.4 176.6h.1M63.4 176.6v1.9" fill="none" stroke="#7f0040" stroke-width=".17"/>
<circle cx="142.9" cy="135.6" r=".38" fill="#f0f"/>
<circle cx="142.9" cy="135.6" r=".38" fill="none" stroke="#f0f" stroke-width=".17"/>
<path d="M220.1 70h.1M220.1 70h9.7M171.9 135.6h.1M171.9 135.6h3.8M175.7 135.6h.1M175.7 135.6v2" fill="none" stroke="#7f0040" stroke-width=".17"/>
<circle cx="229.8" cy="70" r=".37" fill="#f0f"/>
<circle cx="229.8" cy="70" r=".37" fill="none" stroke="#f0f" stroke-width=".17"/>
<path d="M142.9 137.6h.1M142.9 137.6h3.9M171.9 137.6h.1M171.9 137.6h3.8M175.7 137.6h.1M175.7 137.6v3.8" fill="none" stroke="#7f0040" stroke-width=".17"/>
<circle cx="175.7" cy="137.6" r=".37" fill="#f0f"/>
<circle cx="175.7" cy="137.6" r=".37" fill="none" stroke="#f0f" stroke-width=".17"/>
<path d="M229.8 70h.1M229.8 70v2M229.8 70h28.9M231.7 70h.1M231.7 70v2" fill="none" stroke="#7f0040" stroke-width=".17"/>
<circle cx="258.7" cy="70" r=".37" fill="#f0f"/>
<circle cx="258.7" cy="70" r=".37" fill="none" stroke="#f0f" stroke-width=".17"/>
<circle cx="231.7" cy="70" r=".37" fill="#f0f"/>
<circle cx="231.7" cy="70" r=".37" fill="none" stroke="#f0f" stroke-width=".17"/>
<path d="M258.7 70h.1M258.7 70h7.7M258.7 70v9.7M260.6 70h.1M260.6 70v2" fill="none" stroke="#7f0040" stroke-width=".17"/>
<circle cx="260.7" cy="70" r=".37" fill="#f0f"/>
<circle cx="260.7" cy="70" r=".37" fill="none" stroke="#f0f" stroke-width=".17"/>
<path d="M229.8 77.7h.1M229.8 77.7v5.8M266.4 70h.1M266.4 70v3.9" fill="none" stroke="#7f0040" stroke-width=".17"/>
<circle cx="229.8" cy="83.5" r=".37" fill="#f0f"/>
<circle cx="229.8" cy="83.5" r=".37" fill="none" stroke="#f0f" stroke-width=".17"/>
<path d="M227.8 79.7h.1M231.7 77.7h.1M231.7 77.7v2h-3.9M260.6 77.7h.1M260.6 77.7v3.9" fill="none" stroke="#7f0040" stroke-width=".17"/>
<circle cx="231.7" cy="79.6" r=".37" fill="#f0f"/>
<circle cx="231.7" cy="79.6" r=".37" fill="none" stroke="#f0f" stroke-width=".17"/>
<path d="M231.7 79.7h.1M231.7 79.7h3.9M266.4 79.7h.1M266.4 79.7v1.9M233.6 81.6h.1M233.6 81.6v3.9M233.6 81.6h2M258.7 81.6h.1M258.7 81.6h1.9M175.7 153h.1M175.7 153v1.9" fill="none" stroke="#7f0040" stroke-width=".17"/>
<circle cx="175.7" cy="154.9" r=".38" fill="#f0f"/>
<circle cx="175.7" cy="154.9" r=".38" fill="none" stroke="#f0f" stroke-width=".17"/>
<g fill="none" stroke="#7f0040" stroke-width=".17">
<path d="M227.8 83.5h.1M227.8 83.5h7.8M229.8 83.5h.1M258.7 83.5h.1M258.7 83.5v2M144.8 154.9h.1M144.8 156.9h.1M144.8 154.9h2M144.8 154.9v7.8M144.8 156.9h2M171.9 154.9h.1M171.9 154.9h3.8"/>
<path d="M175.7 154.9h.1M175.7 154.9v2"/>
</g>
<circle cx="144.8" cy="162.7" r=".37" fill="#f0f"/>
<circle cx="144.8" cy="162.7" r=".37" fill="none" stroke="#f0f" stroke-width=".17"/>
<circle cx="144.8" cy="156.9" r=".37" fill="#f0f"/>
<circle cx="144.8" cy="156.9" r=".37" fill="none" stroke="#f0f" stroke-width=".17"/>
<path d="M171.9 156.9h.1M171.9 156.9h3.8M137.1 162.7h.1M137.1 162.7h7.7M144.8 162.7h.1M144.8 172.3h.1M144.8 162.7v3.8M144.8 172.3v1.9" fill="none" stroke="#7f0040" stroke-width=".17"/>
<circle cx="73.4" cy="100.9" r=".38" fill="#f0f"/>
<circle cx="73.4" cy="100.9" r=".38" fill="none" stroke="#f0f" stroke-width=".17"/>
<circle cx="13.6" cy="37.2" r=".37" fill="#f0f"/>
<circle cx="13.6" cy="37.2" r=".37" fill="none" stroke="#f0f" stroke-width=".17"/>
<circle cx="19.3" cy="110.5" r=".38" fill="#f0f"/>
<circle cx="19.3" cy="110.5" r=".38" fill="none" stroke="#f0f" stroke-width=".17"/>
<circle cx="77.3" cy="41" r=".37" fill="#f0f"/>
<circle cx="77.3" cy="41" r=".37" fill="none" stroke="#f0f" stroke-width=".17"/>
<circle cx="90.8" cy="41" r=".37" fill="#f0f"/>
<circle cx="90.8" cy="41" r=".37" fill="none" stroke="#f0f" stroke-width=".17"/>
<circle cx="59.9" cy="112.5" r=".37" fill="#f0f"/>
<circle cx="59.9" cy="112.5" r=".37" fill="none" stroke="#f0f" stroke-width=".17"/>
<circle cx="73.4" cy="114.4" r=".37" fill="#f0f"/>
<circle cx="73.4" cy="114.4" r=".37" fill="none" stroke="#f0f" stroke-width=".17"/>
<circle cx="30.9" cy="50.7" r=".37" fill="#f0f"/>
<circle cx="30.9" cy="50.7" r=".37" fill="none" stroke="#f0f" stroke-width=".17"/>
<circle cx="40.6" cy="62.3" r=".38" fill="#f0f"/>
<circle cx="40.6" cy="62.3" r=".38" fill="none" stroke="#f0f" stroke-width=".17"/>
<circle cx="13.6" cy="56.5" r=".37" fill="#f0f"/>
<circle cx="13.6" cy="56.5" r=".37" fill="none" stroke="#f0f" stroke-width=".17"/>
<circle cx="38.7" cy="56.5" r=".37" fill="#f0f"/>
<circle cx="38.7" cy="56.5" r=".37" fill="none" stroke="#f0f" stroke-width=".17"/>
<circle cx="77.3" cy="56.5" r=".37" fill="#f0f"/>
<circle cx="77.3" cy="56.5" r=".37" fill="none" stroke="#f0f" stroke-width=".17"/>
<circle cx="40.6" cy="70" r=".37" fill="#f0f"/>
<circle cx="40.6" cy="70" r=".37" fill="none" stroke="#f0f" stroke-width=".17"/>
<circle cx="69.5" cy="153" r=".37" fill="#f0f"/>
<circle cx="69.5" cy="153" r=".37" fill="none" stroke="#f0f" stroke-width=".17"/>
<circle cx="69.5" cy="155.3" r=".38" fill="#f0f"/>
<circle cx="69.5" cy="155.3" r=".38" fill="none" stroke="#f0f" stroke-width=".17"/>
<circle cx="26.7" cy="161.1" r=".37" fill="#f0f"/>
<circle cx="26.7" cy="161.1" r=".37" fill="none" stroke="#f0f" stroke-width=".17"/>
<circle cx="63.3" cy="161.1" r=".37" fill="#f0f"/>
<circle cx="63.3" cy="161.1" r=".37" fill="none" stroke="#f0f" stroke-width=".17"/>
<circle cx="71.1" cy="163" r=".37" fill="#f0f"/>
<circle cx="71.1" cy="163" r=".37" fill="none" stroke="#f0f" stroke-width=".17"/>
<circle cx="28.6" cy="168.8" r=".37" fill="#f0f"/>
<circle cx="28.6" cy="168.8" r=".37" fill="none" stroke="#f0f" stroke-width=".17"/>
<circle cx="142.9" cy="135.6" r=".38" fill="#f0f"/>
<circle cx="142.9" cy="135.6" r=".38" fill="none" stroke="#f0f" stroke-width=".17"/>
<circle cx="229.8" cy="70" r=".37" fill="#f0f"/>
<circle cx="229.8" cy="70" r=".37" fill="none" stroke="#f0f" stroke-width=".17"/>
<circle cx="175.7" cy="137.6" r=".37" fill="#f0f"/>
<circle cx="175.7" cy="137.6" r=".37" fill="none" stroke="#f0f" stroke-width=".17"/>
<circle cx="258.7" cy="70" r=".37" fill="#f0f"/>
<circle cx="258.7" cy="70" r=".37" fill="none" stroke="#f0f" stroke-width=".17"/>
<circle cx="231.7" cy="70" r=".37" fill="#f0f"/>
<circle cx="231.7" cy="70" r=".37" fill="none" stroke="#f0f" stroke-width=".17"/>
<circle cx="260.7" cy="70" r=".37" fill="#f0f"/>
<circle cx="260.7" cy="70" r=".37" fill="none" stroke="#f0f" stroke-width=".17"/>
<circle cx="229.8" cy="83.5" r=".37" fill="#f0f"/>
<circle cx="229.8" cy="83.5" r=".37" fill="none" stroke="#f0f" stroke-width=".17"/>
<circle cx="231.7" cy="79.6" r=".37" fill="#f0f"/>
<circle cx="231.7" cy="79.6" r=".37" fill="none" stroke="#f0f" stroke-width=".17"/>
<circle cx="175.7" cy="154.9" r=".38" fill="#f0f"/>
<circle cx="175.7" cy="154.9" r=".38" fill="none" stroke="#f0f" stroke-width=".17"/>
<circle cx="144.8" cy="162.7" r=".37" fill="#f0f"/>
<circle cx="144.8" cy="162.7" r=".37" fill="none" stroke="#f0f" stroke-width=".17"/>
<circle cx="144.8" cy="156.9" r=".37" fill="#f0f"/>
<circle cx="144.8" cy="156.9" r=".37" fill="none" stroke="#f0f" stroke-width=".17"/>
<g font-size="4.6" fill="#00f">
<text x="5.8" y="19.8">MOTION SENSOR</text>
<text x="117.8" y="19.8">LEDS</text>
<text x="5.8" y="89.3">TEMP/HUM SENSOR</text>
<text x="117.8" y="112.5">PUSH BUTTONS</text>
<text x="7.8" y="137.6">FLASH</text>
</g>
<text font-size="3.6" fill="#00f" x="206.6" y="61.4">BIDS (1Kbits)</text>
<text font-size="3.6" x="227.8" y="181.1">ATMOSIC TECHNOLOGIES INC</text>
<g font-size="2.5" fill="#00f">
<text x="150.6" y="139.6">PTS645 SMD</text>
<text x="150.6" y="158.9">PTS645 SMD</text>
</g>
<text font-size="2.1" fill="#00f" x="36.7" y="174">USON 2x3mm</text>
<g font-size="1.7">
<text x="88.1" y="28.8">VCC_S</text>
<text x="146.4" y="29">2</text>
<text x="157.8" y="29">1</text>
<text x="10.9" y="32.6">VCC_S</text>
<text x="46" y="44.5">1</text>
<text x="46" y="46.4">2</text>
<text x="70.9" y="46.4">15</text>
<text x="70.9" y="44.5">16</text>
<text x="146.4" y="46.4">2</text>
<text x="157.8" y="46.4">1</text>
<text x="46" y="48.3">3</text>
<text x="46" y="50.3">4</text>
<text x="46" y="52.2">5</text>
<text x="70.9" y="52.2">12</text>
<text x="70.9" y="50.3">13</text>
<text x="70.9" y="48.3">14</text>
<text x="46" y="54.1">6</text>
<text x="46" y="56.1">7</text>
<text x="46" y="58">8</text>
<text x="70.9" y="58">9</text>
<text x="70.9" y="56.1">10</text>
<text x="70.9" y="54.1">11</text>
<text x="148.3" y="71.5">2</text>
<text x="159.7" y="71.5">1</text>
<text x="239" y="79.2">1</text>
<text x="239" y="81.2">2</text>
<text x="239" y="83.1">3</text>
<text x="254.3" y="83.1">4</text>
<text x="254.3" y="81.2">5</text>
<text x="254.3" y="79.2">6</text>
<text x="16.7" y="98.3">VCC_S</text>
<text x="70.7" y="96.4">VCC_S</text>
<text x="36.3" y="110.2">1</text>
<text x="36.3" y="112.1">2</text>
<text x="53.5" y="112.1">4</text>
<text x="53.5" y="110.2">5</text>
<text x="53.5" y="114">3</text>
<text x="140" y="119.5">VCC_S</text>
<text x="150.2" y="135.2">1</text>
<text x="150.2" y="137.2">2</text>
<text x="167.4" y="135.2">3</text>
<text x="167.4" y="137.2">4</text>
<text x="23.8" y="148.8">VCC_F</text>
<text x="66.7" y="146.5">VCC_F</text>
<text x="150.2" y="154.5">1</text>
<text x="167.4" y="154.5">3</text>
<text x="172.8" y="150.4">VCC_S</text>
<text x="34" y="160.7">1</text>
<text x="55.1" y="160.7">8</text>
<text x="150.2" y="156.5">2</text>
<text x="167.4" y="156.5">4</text>
<text x="34" y="162.6">2</text>
<text x="34" y="164.6">3</text>
<text x="34" y="166.5">4</text>
<text x="55.1" y="166.5">5</text>
<text x="55.1" y="164.6">6</text>
<text x="55.1" y="162.6">7</text>
<text x="34" y="168.4">9</text>
<text x="222" y="183.6">Title</text>
<text x="229.8" y="185.5">ATM3325 EVALUATION BOARD</text>
<text x="222" y="189.4">Size</text>
<text x="224" y="191.3">B</text>
<text x="229.8" y="189.4">Document Number</text>
<text x="229.8" y="191.3">067-30-610-xxxx</text>
<text x="285.7" y="189.4">Rev</text>
<text x="287.7" y="191.3">3.1</text>
<text x="222" y="195.2">Date:</text>
<text x="232.1" y="195.2">Friday, March 31, 2023</text>
<text x="260.6" y="195.2">Sheet</text>
<text x="270.3" y="195.2">6</text>
<text x="276.1" y="195.2">of</text>
<text x="283.8" y="195.2">9</text>
</g>
<g font-size="1.7" fill="#f00">
<text x="125.7" y="29.9">4</text>
<text x="128.6" y="29.9">LED_1</text>
<text x="123.8" y="47.3">6,7,8,9</text>
<text x="131.3" y="47.3">3.3V</text>
<text x="14.1" y="51.2">4,6</text>
<text x="18.6" y="51.2">I2C1_SCK</text>
<text x="29.4" y="54">I2C1_SDA</text>
<text x="33.3" y="50.1">I2C1_SCK</text>
<text x="91.4" y="55">G_INT</text>
<text x="98.5" y="55">4</text>
<text x="125.7" y="56.9">4</text>
<text x="128.6" y="56.9">LED_2</text>
<text x="207.2" y="70.5">4,6</text>
<text x="211.6" y="70.5">VCC_S</text>
<text x="220.5" y="69.4">VCC_BIDS</text>
<text x="123.8" y="72.4">6,7,8,9</text>
<text x="131.3" y="72.4">3.3V</text>
<text x="125.7" y="82">4</text>
<text x="128.6" y="82">LED_3</text>
<text x="213" y="80.1">4,6</text>
<text x="213" y="84">4,6</text>
<text x="217.4" y="80.1">I2C1_SCK</text>
<text x="217.4" y="84">I2C1_SDA</text>
<text x="79.8" y="101.3">VCC_S</text>
<text x="87.7" y="101.3">4,6</text>
<text x="23.6" y="111.9">I2C1_SCK</text>
<text x="62.2" y="113.8">I2C1_SDA</text>
<text x="83.6" y="114.9">I2C1_SDA</text>
<text x="94.1" y="114.9">4,6</text>
<text x="123.8" y="136.1">4</text>
<text x="126.7" y="136.1">BUTTON_2</text>
<text x="75.9" y="153.5">VCC_F</text>
<text x="83.8" y="153.5">4</text>
<text x="7.6" y="161.6">4</text>
<text x="10.5" y="161.6">FLASH_CS_L</text>
<text x="7.6" y="163.5">4</text>
<text x="7.6" y="165.4">4</text>
<text x="10.5" y="163.5">FLASH_SIO1</text>
<text x="10.5" y="165.4">FLASH_SIO2</text>
<text x="82.7" y="163.5">FLASH_RESET_L</text>
<text x="82.7" y="165.4">FLASH_SCLK</text>
<text x="82.7" y="167.4">FLASH_SIO0</text>
<text x="95.4" y="167.4">4</text>
<text x="96" y="165.4">4</text>
<text x="99.1" y="163.5">4</text>
<text x="123.8" y="163.1">4</text>
<text x="126.7" y="163.1">BUTTON_1</text>
</g>
<g font-size="1.7" fill="#00007f">
<text x="141" y="29.2">R19</text>
<text x="148.7" y="25.3">DS1</text>
<text x="148.7" y="27.2">RED LED</text>
<text x="141" y="31.1">1K</text>
<text x="48.3" y="40.7">U3</text>
<text x="92.7" y="36.9">R20</text>
<text x="92.7" y="38.8">0ohm</text>
<text x="32.9" y="42.7">R71</text>
<text x="32.9" y="44.6">DNS</text>
<text x="48.3" y="42.7">LIS3DH</text>
<text x="86.9" y="44.6">C31</text>
<text x="141" y="46.5">R26</text>
<text x="148.7" y="42.7">DS2</text>
<text x="148.7" y="44.6">YELLOW LED</text>
<text x="86.9" y="48.5">0.1uF</text>
<text x="141" y="48.5">560</text>
<text x="29" y="56.2">R23 10K</text>
<text x="146.8" y="56.2">R27</text>
<text x="146.8" y="58.1">1K</text>
<text x="166.1" y="56.2">Q2</text>
<text x="166.1" y="58.1">MMBT3904/SOT</text>
<text x="29" y="60">R24 100K</text>
<text x="34.8" y="63.9">R25</text>
<text x="34.8" y="65.8">DNS</text>
<text x="142.9" y="71.6">R28</text>
<text x="150.6" y="67.8">DS3</text>
<text x="150.6" y="69.7">BLUE LED</text>
<text x="142.9" y="73.6">470</text>
<text x="225.9" y="73.6">R84</text>
<text x="225.9" y="75.5">DNS</text>
<text x="233.6" y="73.6">R97</text>
<text x="233.6" y="75.5">DNS</text>
<text x="242.7" y="76.7">U15</text>
<text x="262.6" y="73.6">R85</text>
<text x="262.6" y="75.5">DNS</text>
<text x="268.4" y="75.5">C62</text>
<text x="268.4" y="77.4">DNS</text>
<text x="146.8" y="81.3">R30</text>
<text x="146.8" y="83.2">1K</text>
<text x="166.1" y="81.3">Q3</text>
<text x="166.1" y="83.2">MMBT3904/SOT</text>
<text x="241.3" y="87.5">DNS</text>
<text x="13.6" y="106.4">R22</text>
<text x="38.6" y="104.4">U4</text>
<text x="38.6" y="106.4">ENS210-LQFM</text>
<text x="75.4" y="106.4">R69</text>
<text x="13.6" y="108.3">0ohm</text>
<text x="75.4" y="108.3">10K</text>
<text x="13.6" y="117.9">C32</text>
<text x="13.6" y="119.9">0.1uF</text>
<text x="144.8" y="125.7">R31</text>
<text x="144.8" y="127.6">1M</text>
<text x="158.4" y="131.5">S3</text>
<text x="158.4" y="133.4">SW-TACT-4P</text>
<text x="158.4" y="150.8">S2</text>
<text x="158.4" y="152.7">SW-TACT-4P</text>
<text x="29" y="156.5">R95</text>
<text x="29" y="158.5">1M</text>
<text x="37.7" y="156.2">U13</text>
<text x="73.4" y="158.5">R96</text>
<text x="73.4" y="160.4">1M</text>
<text x="36.7" y="172">MX25R4035FZUIL0</text>
<text x="146.8" y="168.1">R29</text>
<text x="146.8" y="170.1">1M</text>
<text x="66.5" y="174.3">C67</text>
<text x="66.5" y="176.7">1.0uF</text>
</g>
<g font-size="1.7" fill="#00407f">
<text x="49.3" y="45.7">VDD_IO</text>
<text x="49.3" y="47.7">NC</text>
<text x="63.9" y="47.7">ADC2</text>
<text x="63.9" y="45.7">ADC1</text>
<text x="49.3" y="49.6">NC_1</text>
<text x="49.3" y="51.5">SCL/SPC</text>
<text x="49.3" y="53.5">GND</text>
<text x="62.7" y="53.5">GND_1</text>
<text x="63.9" y="51.5">ADC3</text>
<text x="65.5" y="49.6">Vdd</text>
<text x="49.3" y="55.4">SDA/SDI/SDO</text>
<text x="49.3" y="57.3">SDO/SA0</text>
<text x="49.3" y="59.2">CS</text>
<text x="64.8" y="59.2">INT2</text>
<text x="64.8" y="55.4">INT1</text>
<text x="65" y="57.3">RES</text>
<text x="242.3" y="80.5">SCL</text>
<text x="242.3" y="82.4">VSS</text>
<text x="248.3" y="80.5">VCC</text>
<text x="249.8" y="82.4">A0</text>
<text x="242.3" y="84.3">SDA</text>
<text x="249.8" y="84.3">A1</text>
<text x="39.6" y="111.4">VDD</text>
<text x="39.6" y="113.3">SCL</text>
<text x="45.8" y="111.4">VSS_1</text>
<text x="47.8" y="113.3">VSS</text>
<text x="47.7" y="115.2">SDA</text>
<text x="37.3" y="161.9">CS#</text>
<text x="49.1" y="161.9">VCC</text>
<text x="37.3" y="163.9">SO/SIO1</text>
<text x="37.3" y="165.8">WP#/SIO2</text>
<text x="37.3" y="167.7">GND</text>
<text x="46" y="163.9">RESET#</text>
<text x="46.8" y="167.7">SI/SIO0</text>
<text x="48.2" y="165.8">SCLK</text>
<text x="37.3" y="169.7">EP</text>
</g>
<g font-size="1.7" fill="#007f00">
<text x="44.4" y="66.1">SA0: I2C less significant bit of the device address.</text>
<text x="44.4" y="67.9">High: 0x1</text>
<text x="44.4" y="69.6">Default: input with internal pull-up</text>
<text x="52.4" y="67.9">9</text>
<text x="233.6" y="66.1">The I2C slave device address: 0x51</text>
<text x="241.3" y="89.3">24AA01</text>
<text x="247.8" y="89.3">4</text>
<text x="21.3" y="120.2">The I2C slave device address of ENS21</text>
<text x="53.4" y="120.2">0: 0x43</text>
</g>
<g font-size="1.4">
<text x="30.9" y="11.6">5</text>
<text x="88.9" y="11.6">4</text>
<text x="146.8" y="11.6">3</text>
<text x="204.7" y="11.6">2</text>
<text x="262.6" y="11.6">1</text>
<text x=".5" y="36.2">D</text>
<text x="292.1" y="36.2">D</text>
<text x=".5" y="82.1">C</text>
<text x="292.1" y="82.1">C</text>
<text x=".5" y="127.9">B</text>
<text x="292.1" y="127.9">B</text>
<text x=".5" y="173.8">A</text>
<text x="292.1" y="173.8">A</text>
<text x="30.9" y="196.9">5</text>
<text x="88.9" y="196.9">4</text>
<text x="146.8" y="196.9">3</text>
<text x="204.7" y="196.9">2</text>
<text x="262.6" y="196.9">1</text>
</g>
</svg>
